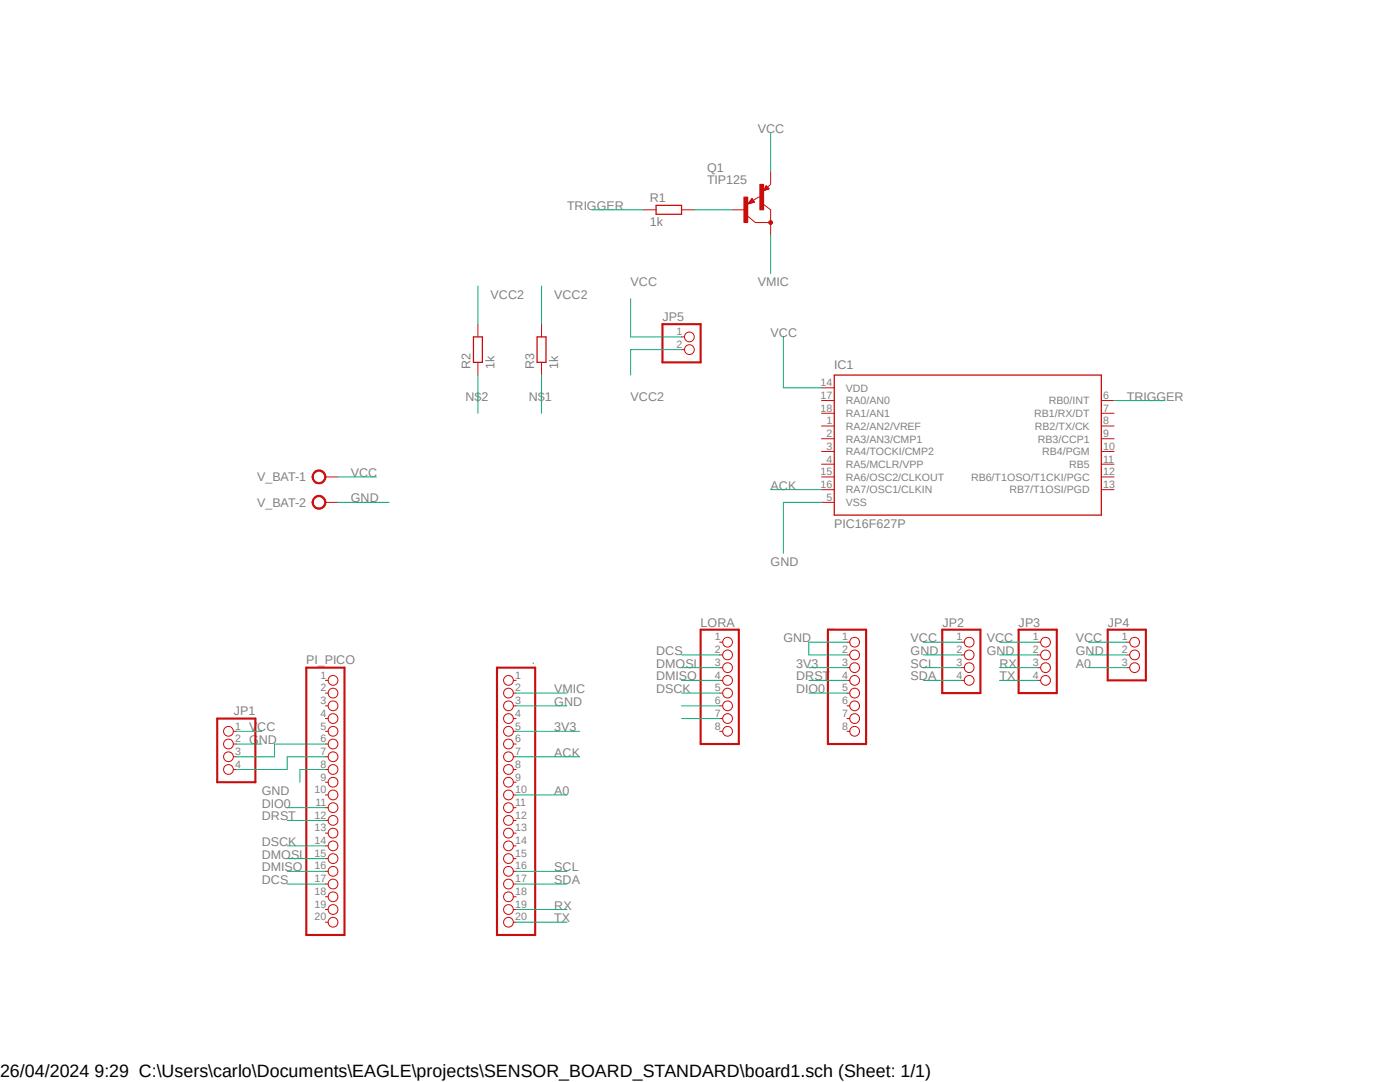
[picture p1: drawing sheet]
<svg xmlns="http://www.w3.org/2000/svg" width="279mm" height="216mm" viewBox="0 0 279 216" stroke-linecap="round" stroke-linejoin="round" font-family="sans-serif">
<path d="M42.2 24l194.9 162.8M237.1 24l-194.9 162.8" fill="none" stroke="#fff" stroke-width=".2"/>
<path d="M43.3 143.4h7.7v12.7h-7.7z" fill="none" stroke="#c90d0c" stroke-width=".42"/>
<g fill="none" stroke="#c90d0c" stroke-width=".2">
<path d="M150.1 39.6l.5 .7-1.4 .4zM151.3 39.4l-1 .6M151.4 39.3h.2M152.9 37l.6 .7-1.1 .4zM152.9 37.3l-.2 .6 .7-.2-.5-.5-.4 .7M153.8 36.8l-.6 .5M150.4 40.2l-.3-.4-.6 .8 1-.3-.4-.6-.7 .9M152.1 40.6l1.7 1.3v2.5h-3.1l-1.5-1.3M164 79.9h2.5M164 77.4h2.5M219.8 79.9h2.5M164 85h2.5"/>
<path d="M164 87.5h2.5M164 90.1h2.5M164 92.6h2.5M164 82.5h2.5M164 95.2h2.5M164 97.7h2.5M219.8 85h2.5M219.8 87.5h2.5M219.8 90.1h2.5M219.8 92.6h2.5M219.8 82.5h2.5M219.8 95.2h2.5"/>
<path d="M219.8 97.7h2.5M164 100.2h2.5M46.6 145.9h.6M46.6 148.5h.6M46.6 151h.6M46.6 153.5h.6"/>
<circle cx="45.6" cy="148.5" r=".98"/>
<circle cx="45.6" cy="153.5" r=".98"/>
<circle cx="45.6" cy="151" r=".98"/>
<circle cx="45.6" cy="145.9" r=".98"/>
</g>
<path d="M152.9 37.3l.4 .4-.5 .1 .2-.3M150.1 40.1v-.1l-.5 .5 .8-.3M166.5 74.8h53.3v28h-53.3z" fill="none" stroke="#c90d0c" stroke-width=".25"/>
<circle cx="153.8" cy="44.4" r=".38" fill="#c90d0c"/>
<circle cx="153.8" cy="44.4" r=".38" fill="none" stroke="#c90d0c" stroke-width=".2"/>
<path d="M148.5 39.3h.7v5.1h-.7z" fill-rule="evenodd" fill="#c90d0c"/>
<path d="M148.5 39.3h.7v5.1h-.7z" fill="none" stroke="#c90d0c" stroke-width=".2"/>
<path d="M151.6 36.8h.8v5.1h-.8z" fill-rule="evenodd" fill="#c90d0c"/>
<g fill="none" stroke="#c90d0c" stroke-width=".2">
<path d="M151.6 36.8h.8v5.1h-.8zM153.8 34.2v2.6M128.4 41.9h2.5M136 41.9h2.6M146.2 41.9h2.5M153.8 44.4v2.5M64.9 135.8h.6M64.9 138.3h.6M102.4 135.8h.6M102.4 138.3h.6M143.6 128.1h.6M143.6 130.7h.6"/>
<path d="M143.6 133.2h.6M143.6 135.8h.6M143.6 138.3h.6M169 128.1h.6M169 130.7h.6M169 133.2h.6M169 135.8h.6M169 138.3h.6M191.9 128.1h.5M191.9 130.7h.5M191.9 133.2h.5M191.9 135.8h.5"/>
<path d="M207.1 128.1h.5M207.1 130.7h.5M207.1 133.2h.5M207.1 135.8h.5M224.9 128.1h.5M224.9 130.7h.5M224.9 133.2h.5M64.9 140.8h.6M64.9 143.4h.6M64.9 145.9h.6M64.9 148.5h.6M64.9 151h.6"/>
<path d="M64.9 153.5h.6M64.9 156.1h.6M64.9 158.6h.6M102.4 140.8h.6M102.4 143.4h.6M102.4 145.9h.6M102.4 148.5h.6M102.4 151h.6M102.4 153.5h.6M102.4 156.1h.6M102.4 158.6h.6M143.6 140.8h.6"/>
<path d="M143.6 143.4h.6M143.6 145.9h.6M169 140.8h.6M169 143.4h.6M169 145.9h.6M64.9 161.2h.6M64.9 163.7h.6M64.9 166.2h.6M64.9 168.8h.6M64.9 171.3h.6M64.9 173.9h.6M64.9 176.4h.6"/>
<path d="M64.9 178.9h.6M102.4 161.2h.6M102.4 163.7h.6M102.4 166.2h.6M102.4 168.8h.6M102.4 171.3h.6M102.4 173.9h.6M102.4 176.4h.6M102.4 178.9h.6M64.9 181.5h.6M64.9 184h.6M102.4 181.5h.6"/>
<path d="M102.4 184h.6"/>
<circle cx="66.5" cy="135.8" r=".98"/>
<circle cx="66.5" cy="138.3" r=".98"/>
<circle cx="101.5" cy="135.8" r=".98"/>
<circle cx="101.5" cy="138.3" r=".98"/>
<circle cx="145.2" cy="133.2" r=".98"/>
<circle cx="145.2" cy="138.3" r=".98"/>
<circle cx="145.2" cy="130.7" r=".98"/>
<circle cx="145.2" cy="135.8" r=".98"/>
<circle cx="145.2" cy="128.1" r=".98"/>
<circle cx="170.6" cy="135.8" r=".98"/>
<circle cx="170.6" cy="130.7" r=".98"/>
<circle cx="170.6" cy="128.1" r=".98"/>
<circle cx="170.6" cy="133.2" r=".98"/>
<circle cx="170.6" cy="138.3" r=".98"/>
<circle cx="193.4" cy="133.2" r=".98"/>
<circle cx="193.4" cy="135.8" r=".98"/>
<circle cx="193.4" cy="128.1" r=".98"/>
<circle cx="193.4" cy="130.7" r=".98"/>
<circle cx="208.7" cy="135.8" r=".98"/>
<circle cx="208.7" cy="133.2" r=".98"/>
<circle cx="208.7" cy="128.1" r=".98"/>
<circle cx="208.7" cy="130.7" r=".98"/>
<circle cx="226.4" cy="133.2" r=".98"/>
<circle cx="226.4" cy="130.7" r=".98"/>
<circle cx="226.4" cy="128.1" r=".98"/>
<circle cx="66.5" cy="143.4" r=".98"/>
<circle cx="66.5" cy="158.6" r=".98"/>
<circle cx="66.5" cy="148.5" r=".98"/>
<circle cx="66.5" cy="153.5" r=".98"/>
<circle cx="66.5" cy="151" r=".98"/>
<circle cx="66.5" cy="140.8" r=".98"/>
<circle cx="66.5" cy="145.9" r=".98"/>
<circle cx="66.5" cy="156.1" r=".98"/>
<circle cx="101.5" cy="158.6" r=".98"/>
<circle cx="101.5" cy="151" r=".98"/>
<circle cx="101.5" cy="156.1" r=".98"/>
<circle cx="101.5" cy="140.8" r=".98"/>
<circle cx="101.5" cy="143.4" r=".98"/>
<circle cx="101.5" cy="148.5" r=".98"/>
<circle cx="101.5" cy="145.9" r=".98"/>
<circle cx="101.5" cy="153.5" r=".98"/>
<circle cx="145.2" cy="145.9" r=".98"/>
<circle cx="145.2" cy="140.8" r=".98"/>
<circle cx="145.2" cy="143.4" r=".98"/>
<circle cx="170.6" cy="145.9" r=".98"/>
<circle cx="170.6" cy="143.4" r=".98"/>
<circle cx="170.6" cy="140.8" r=".98"/>
<circle cx="66.5" cy="168.8" r=".98"/>
<circle cx="66.5" cy="161.2" r=".98"/>
<circle cx="66.5" cy="163.7" r=".98"/>
<circle cx="66.5" cy="173.9" r=".98"/>
<circle cx="66.5" cy="176.4" r=".98"/>
<circle cx="66.5" cy="166.2" r=".98"/>
<circle cx="66.5" cy="178.9" r=".98"/>
<circle cx="66.5" cy="171.3" r=".98"/>
<circle cx="101.5" cy="161.2" r=".98"/>
<circle cx="101.5" cy="168.8" r=".98"/>
<circle cx="101.5" cy="163.7" r=".98"/>
<circle cx="101.5" cy="173.9" r=".98"/>
<circle cx="101.5" cy="176.4" r=".98"/>
<circle cx="101.5" cy="166.2" r=".98"/>
<circle cx="101.5" cy="171.3" r=".98"/>
<circle cx="101.5" cy="178.9" r=".98"/>
<circle cx="66.5" cy="181.5" r=".98"/>
<circle cx="66.5" cy="184" r=".98"/>
<circle cx="101.5" cy="181.5" r=".98"/>
<circle cx="101.5" cy="184" r=".98"/>
</g>
<path d="M130.9 41h5.1v1.8h-5.1z" fill="none" stroke="#c90d0c" stroke-width=".25"/>
<path d="M61.1 133.2h7.6v53.4h-7.6zM99.2 133.2h7.6v53.4h-7.6zM139.8 125.6h7.6v22.9h-7.6zM165.2 125.6h7.6v22.9h-7.6zM188 125.6h7.7v12.7h-7.7zM203.3 125.6h7.6v12.7h-7.6zM221.1 125.6h7.6v10.2h-7.6z" fill="none" stroke="#c90d0c" stroke-width=".42"/>
<path d="M62.6 94.3a1.39 1.39 0 0 1 2.2 .1 1.39 1.39 0 0 1-.8 2.1 1.39 1.39 0 0 1-1.7-1.3h.2a1.15 1.15 0 0 1 1.7-1 1.15 1.15 0 0 1 .2 1.9 1.15 1.15 0 0 1-1.8-.6l-.1-.3h-.2z" fill-rule="evenodd" fill="#c90d0c"/>
<path d="M62.6 94.3a1.39 1.39 0 0 1 2.2 .1 1.39 1.39 0 0 1-.8 2.1 1.39 1.39 0 0 1-1.7-1.3h.2a1.15 1.15 0 0 1 1.7-1 1.15 1.15 0 0 1 .2 1.9 1.15 1.15 0 0 1-1.8-.6l-.1-.3h-.2zM64.9 95.2h2.6" fill="none" stroke="#c90d0c" stroke-width=".2"/>
<path d="M62.6 99.4a1.39 1.39 0 0 1 2.2 .1 1.39 1.39 0 0 1-.8 2.1 1.39 1.39 0 0 1-1.7-1.4h.2a1.15 1.15 0 0 1 1.7-.9 1.15 1.15 0 0 1 .2 1.9 1.15 1.15 0 0 1-1.8-.6l-.1-.4h-.2z" fill-rule="evenodd" fill="#c90d0c"/>
<g fill="none" stroke="#c90d0c" stroke-width=".2">
<path d="M95.4 64.7v2.5M95.4 72.3v2.5M108.1 64.7v2.5M108.1 72.3v2.5M136 67.2h.6M136 69.8h.6M62.6 99.4a1.39 1.39 0 0 1 2.2 .1 1.39 1.39 0 0 1-.8 2.1 1.39 1.39 0 0 1-1.7-1.4h.2a1.15 1.15 0 0 1 1.7-.9 1.15 1.15 0 0 1 .2 1.9 1.15 1.15 0 0 1-1.8-.6l-.1-.4h-.2zM64.9 100.2h2.6"/>
<circle cx="137.6" cy="69.8" r=".98"/>
<circle cx="137.6" cy="67.2" r=".98"/>
</g>
<path d="M94.5 67.2h1.8v5.1h-1.8zM107.2 67.2h1.8v5.1h-1.8z" fill="none" stroke="#c90d0c" stroke-width=".25"/>
<path d="M132.2 64.7h7.6v7.6h-7.6z" fill="none" stroke="#c90d0c" stroke-width=".42"/>
<g fill="none" stroke="#0dab76" stroke-width=".2">
<path d="M153.8 26.6v7.6M95.4 57.1v7.6M108.1 57.1v7.6M118.2 41.9h10.2M125.9 59.6v7.6h10.1M138.6 41.9h7.6M153.8 46.9v7.7M95.4 74.8v7.7M108.1 74.8v7.7M136 69.8h-10.1v5M156.3 67.2v10.2h7.7M222.3 79.9h10.2"/>
<path d="M67.5 95.2h7.6M153.8 97.7h10.2M67.5 100.2h10.1M164 100.2h-7.7v10.2M103 138.3h10.2M136 130.7h7.6M136 138.3h7.6M136 133.2h7.6M136 135.8h7.6M161.4 138.3h7.6M161.4 133.2h7.6M161.4 135.8h7.6"/>
<path d="M169 128.1h-7.6v2.6h7.6M184.3 128.1h7.6M184.3 130.7h7.6M184.3 133.2h7.6M184.3 135.8h7.6M199.5 128.1h7.6M199.5 130.7h7.6M199.5 133.2h7.6M199.5 135.8h7.6M217.3 128.1h7.6M217.3 130.7h7.6M217.3 133.2h7.6"/>
<path d="M47.2 148.5h5M47.2 145.9h5M64.9 151h-7.6v2.5h-10.1M64.9 153.5h-5v2.6M64.9 148.5h-10.1v2.5h-7.6M103 151h12.7M103 140.8h10.2M103 145.9h12.7M103 158.6h10.2M136 140.8h7.6M136 143.4h7.6M57.3 176.4h7.6"/>
<path d="M57.3 171.3h7.6M57.3 173.9h7.6M57.3 168.8h7.6M57.3 163.7h7.6M57.3 161.2h7.6M103 176.4h10.2M103 173.9h10.2M103 181.5h10.2M103 184h10.2"/>
</g>
<text font-size="3.6" x="0" y="214.9">26/04/2024 9:29 C:\Users\carlo\Documents\EAGLE\projects\SENSOR_BOARD_STANDARD\board1.sch (Sheet: 1/1)</text>
<g font-size="2.5" fill="#808080">
<text x="151.3" y="26.6">VCC</text>
<text x="141.1" y="34.2">Q1</text>
<text x="113.2" y="41.9">TRIGGER</text>
<text x="129.7" y="40.3">R1</text>
<text x="141.1" y="36.8">TIP125</text>
<text x="129.7" y="45.2">1k</text>
<text x="97.9" y="59.6">VCC2</text>
<text x="110.6" y="59.6">VCC2</text>
<text x="125.9" y="57.1">VCC</text>
<text x="151.3" y="57.1">VMIC</text>
<text x="132.2" y="64.1">JP5</text>
<text x="153.8" y="67.2">VCC</text>
<text x="93.9" y="73.6" transform="rotate(-90 93.9 73.6)">R2</text>
<text x="98.7" y="73.6" transform="rotate(-90 98.7 73.6)">1k</text>
<text x="106.6" y="73.6" transform="rotate(-90 106.6 73.6)">R3</text>
<text x="111.4" y="73.6" transform="rotate(-90 111.4 73.6)">1k</text>
<text x="166.5" y="73.6">IC1</text>
<text x="92.9" y="79.9">N$2</text>
<text x="105.5" y="79.9">N$1</text>
<text x="125.9" y="79.9">VCC2</text>
<text x="224.9" y="79.9">TRIGGER</text>
<text x="70" y="95.2">VCC</text>
<text x="51.3" y="96.1">V_BAT-1</text>
<text x="51.3" y="101.1">V_BAT-2</text>
<text x="70" y="100.2">GND</text>
<text x="153.8" y="97.7">ACK</text>
<text x="166.5" y="105.3">PIC16F627P</text>
<text x="153.8" y="112.9">GND</text>
<text x="139.8" y="125">LORA</text>
<text x="165.2" y="125">_</text>
<text x="188.1" y="125">JP2</text>
<text x="203.3" y="125">JP3</text>
<text x="221.1" y="125">JP4</text>
<text x="130.9" y="130.7">DCS</text>
<text x="156.3" y="128.2">GND</text>
<text x="181.7" y="130.7">GND</text>
<text x="181.7" y="128.2">VCC</text>
<text x="196.9" y="130.7">GND</text>
<text x="196.9" y="128.2">VCC</text>
<text x="214.7" y="130.7">GND</text>
<text x="214.7" y="128.2">VCC</text>
<text x="61.1" y="132.6">PI_PICO</text>
<text x="106.1" y="132.6">.</text>
<text x="130.9" y="133.2">DMOSI</text>
<text x="130.9" y="135.8">DMISO</text>
<text x="158.9" y="133.2">3V3</text>
<text x="158.9" y="135.8">DRST</text>
<text x="181.7" y="133.2">SCL</text>
<text x="181.7" y="135.8">SDA</text>
<text x="199.5" y="133.2">RX</text>
<text x="199.5" y="135.8">TX</text>
<text x="214.7" y="133.2">A0</text>
<text x="46.7" y="142.7">JP1</text>
<text x="110.6" y="140.8">GND</text>
<text x="110.6" y="138.3">VMIC</text>
<text x="130.9" y="138.3">DSCK</text>
<text x="158.9" y="138.3">DIO0</text>
<text x="49.7" y="148.5">GND</text>
<text x="49.7" y="145.9">VCC</text>
<text x="110.6" y="145.9">3V3</text>
<text x="110.6" y="151">ACK</text>
<text x="52.2" y="158.6">GND</text>
<text x="52.2" y="161.2">DIO0</text>
<text x="110.6" y="158.6">A0</text>
<text x="52.2" y="163.7">DRST</text>
<text x="52.2" y="171.3">DMOSI</text>
<text x="52.2" y="173.9">DMISO</text>
<text x="52.2" y="168.8">DSCK</text>
<text x="110.6" y="173.9">SCL</text>
<text x="52.2" y="176.4">DCS</text>
<text x="110.6" y="176.4">SDA</text>
<text x="110.6" y="181.5">RX</text>
<text x="110.6" y="184">TX</text>
</g>
<g font-size="2.1" fill="#808080">
<text x="135" y="66.9">1</text>
<text x="135" y="69.4">2</text>
<text x="163.7" y="77">14</text>
<text x="163.7" y="79.6">17</text>
<text x="163.7" y="82.1">18</text>
<text x="168.8" y="78.1">VDD</text>
<text x="168.8" y="80.7">RA0/AN0</text>
<text x="168.8" y="83.2">RA1/AN1</text>
<text x="206.4" y="83.2">RB1/RX/DT</text>
<text x="209.3" y="80.7">RB0/INT</text>
<text x="220.2" y="79.6">6</text>
<text x="220.2" y="82.1">7</text>
<text x="164.9" y="84.7">1</text>
<text x="164.9" y="87.2">2</text>
<text x="164.9" y="89.7">3</text>
<text x="168.8" y="85.8">RA2/AN2/VREF</text>
<text x="168.8" y="88.3">RA3/AN3/CMP1</text>
<text x="206.5" y="85.8">RB2/TX/CK</text>
<text x="207.1" y="88.3">RB3/CCP1</text>
<text x="220.2" y="84.7">8</text>
<text x="220.2" y="87.2">9</text>
<text x="220.2" y="89.7">10</text>
<text x="163.7" y="94.8">15</text>
<text x="164.9" y="92.3">4</text>
<text x="168.8" y="90.8">RA4/TOCKI/CMP2</text>
<text x="168.8" y="93.4">RA5/MCLR/VPP</text>
<text x="168.8" y="95.9">RA6/OSC2/CLKOUT</text>
<text x="193.8" y="95.9">RB6/T1OSO/T1CKI/PGC</text>
<text x="208" y="90.8">RB4/PGM</text>
<text x="213.4" y="93.4">RB5</text>
<text x="220.2" y="92.3">11</text>
<text x="220.2" y="94.8">12</text>
<text x="163.7" y="97.4">16</text>
<text x="164.9" y="99.9">5</text>
<text x="168.8" y="101">VSS</text>
<text x="168.8" y="98.5">RA7/OSC1/CLKIN</text>
<text x="201.5" y="98.5">RB7/T1OSI/PGD</text>
<text x="220.2" y="97.4">13</text>
<text x="142.7" y="127.8">1</text>
<text x="142.7" y="130.3">2</text>
<text x="168.1" y="127.8">1</text>
<text x="168.1" y="130.3">2</text>
<text x="190.9" y="127.8">1</text>
<text x="190.9" y="130.3">2</text>
<text x="206.1" y="127.8">1</text>
<text x="206.1" y="130.3">2</text>
<text x="223.9" y="127.8">1</text>
<text x="223.9" y="130.3">2</text>
<text x="64" y="135.4">1</text>
<text x="64" y="138">2</text>
<text x="102.8" y="135.4">1</text>
<text x="102.8" y="138">2</text>
<text x="142.7" y="132.9">3</text>
<text x="142.7" y="135.4">4</text>
<text x="142.7" y="138">5</text>
<text x="168.1" y="132.9">3</text>
<text x="168.1" y="135.4">4</text>
<text x="168.1" y="138">5</text>
<text x="190.9" y="132.9">3</text>
<text x="190.9" y="135.4">4</text>
<text x="206.1" y="132.9">3</text>
<text x="206.1" y="135.4">4</text>
<text x="223.9" y="132.9">3</text>
<text x="64" y="140.5">3</text>
<text x="64" y="143">4</text>
<text x="102.8" y="140.5">3</text>
<text x="102.8" y="143">4</text>
<text x="142.7" y="140.5">6</text>
<text x="142.7" y="143">7</text>
<text x="168.1" y="140.5">6</text>
<text x="168.1" y="143">7</text>
<text x="46.9" y="145.6">1</text>
<text x="46.9" y="148.1">2</text>
<text x="64" y="145.6">5</text>
<text x="64" y="148.1">6</text>
<text x="102.8" y="145.6">5</text>
<text x="102.8" y="148.1">6</text>
<text x="142.7" y="145.6">8</text>
<text x="168.1" y="145.6">8</text>
<text x="46.9" y="150.7">3</text>
<text x="46.9" y="153.2">4</text>
<text x="64" y="150.7">7</text>
<text x="64" y="153.2">8</text>
<text x="64" y="155.7">9</text>
<text x="102.8" y="150.7">7</text>
<text x="102.8" y="153.2">8</text>
<text x="102.8" y="155.7">9</text>
<text x="62.8" y="158.3">10</text>
<text x="62.9" y="160.8">11</text>
<text x="102.8" y="158.3">10</text>
<text x="102.8" y="160.8">11</text>
<text x="62.8" y="163.4">12</text>
<text x="62.8" y="165.9">13</text>
<text x="102.8" y="163.4">12</text>
<text x="102.8" y="165.9">13</text>
<text x="62.8" y="168.4">14</text>
<text x="62.8" y="171">15</text>
<text x="62.8" y="173.5">16</text>
<text x="102.8" y="168.4">14</text>
<text x="102.8" y="171">15</text>
<text x="102.8" y="173.5">16</text>
<text x="62.8" y="176">17</text>
<text x="62.8" y="178.6">18</text>
<text x="102.8" y="176">17</text>
<text x="102.8" y="178.6">18</text>
<text x="62.8" y="181.1">19</text>
<text x="62.8" y="183.6">20</text>
<text x="102.8" y="181.1">19</text>
<text x="102.8" y="183.6">20</text>
</g>
</svg>
